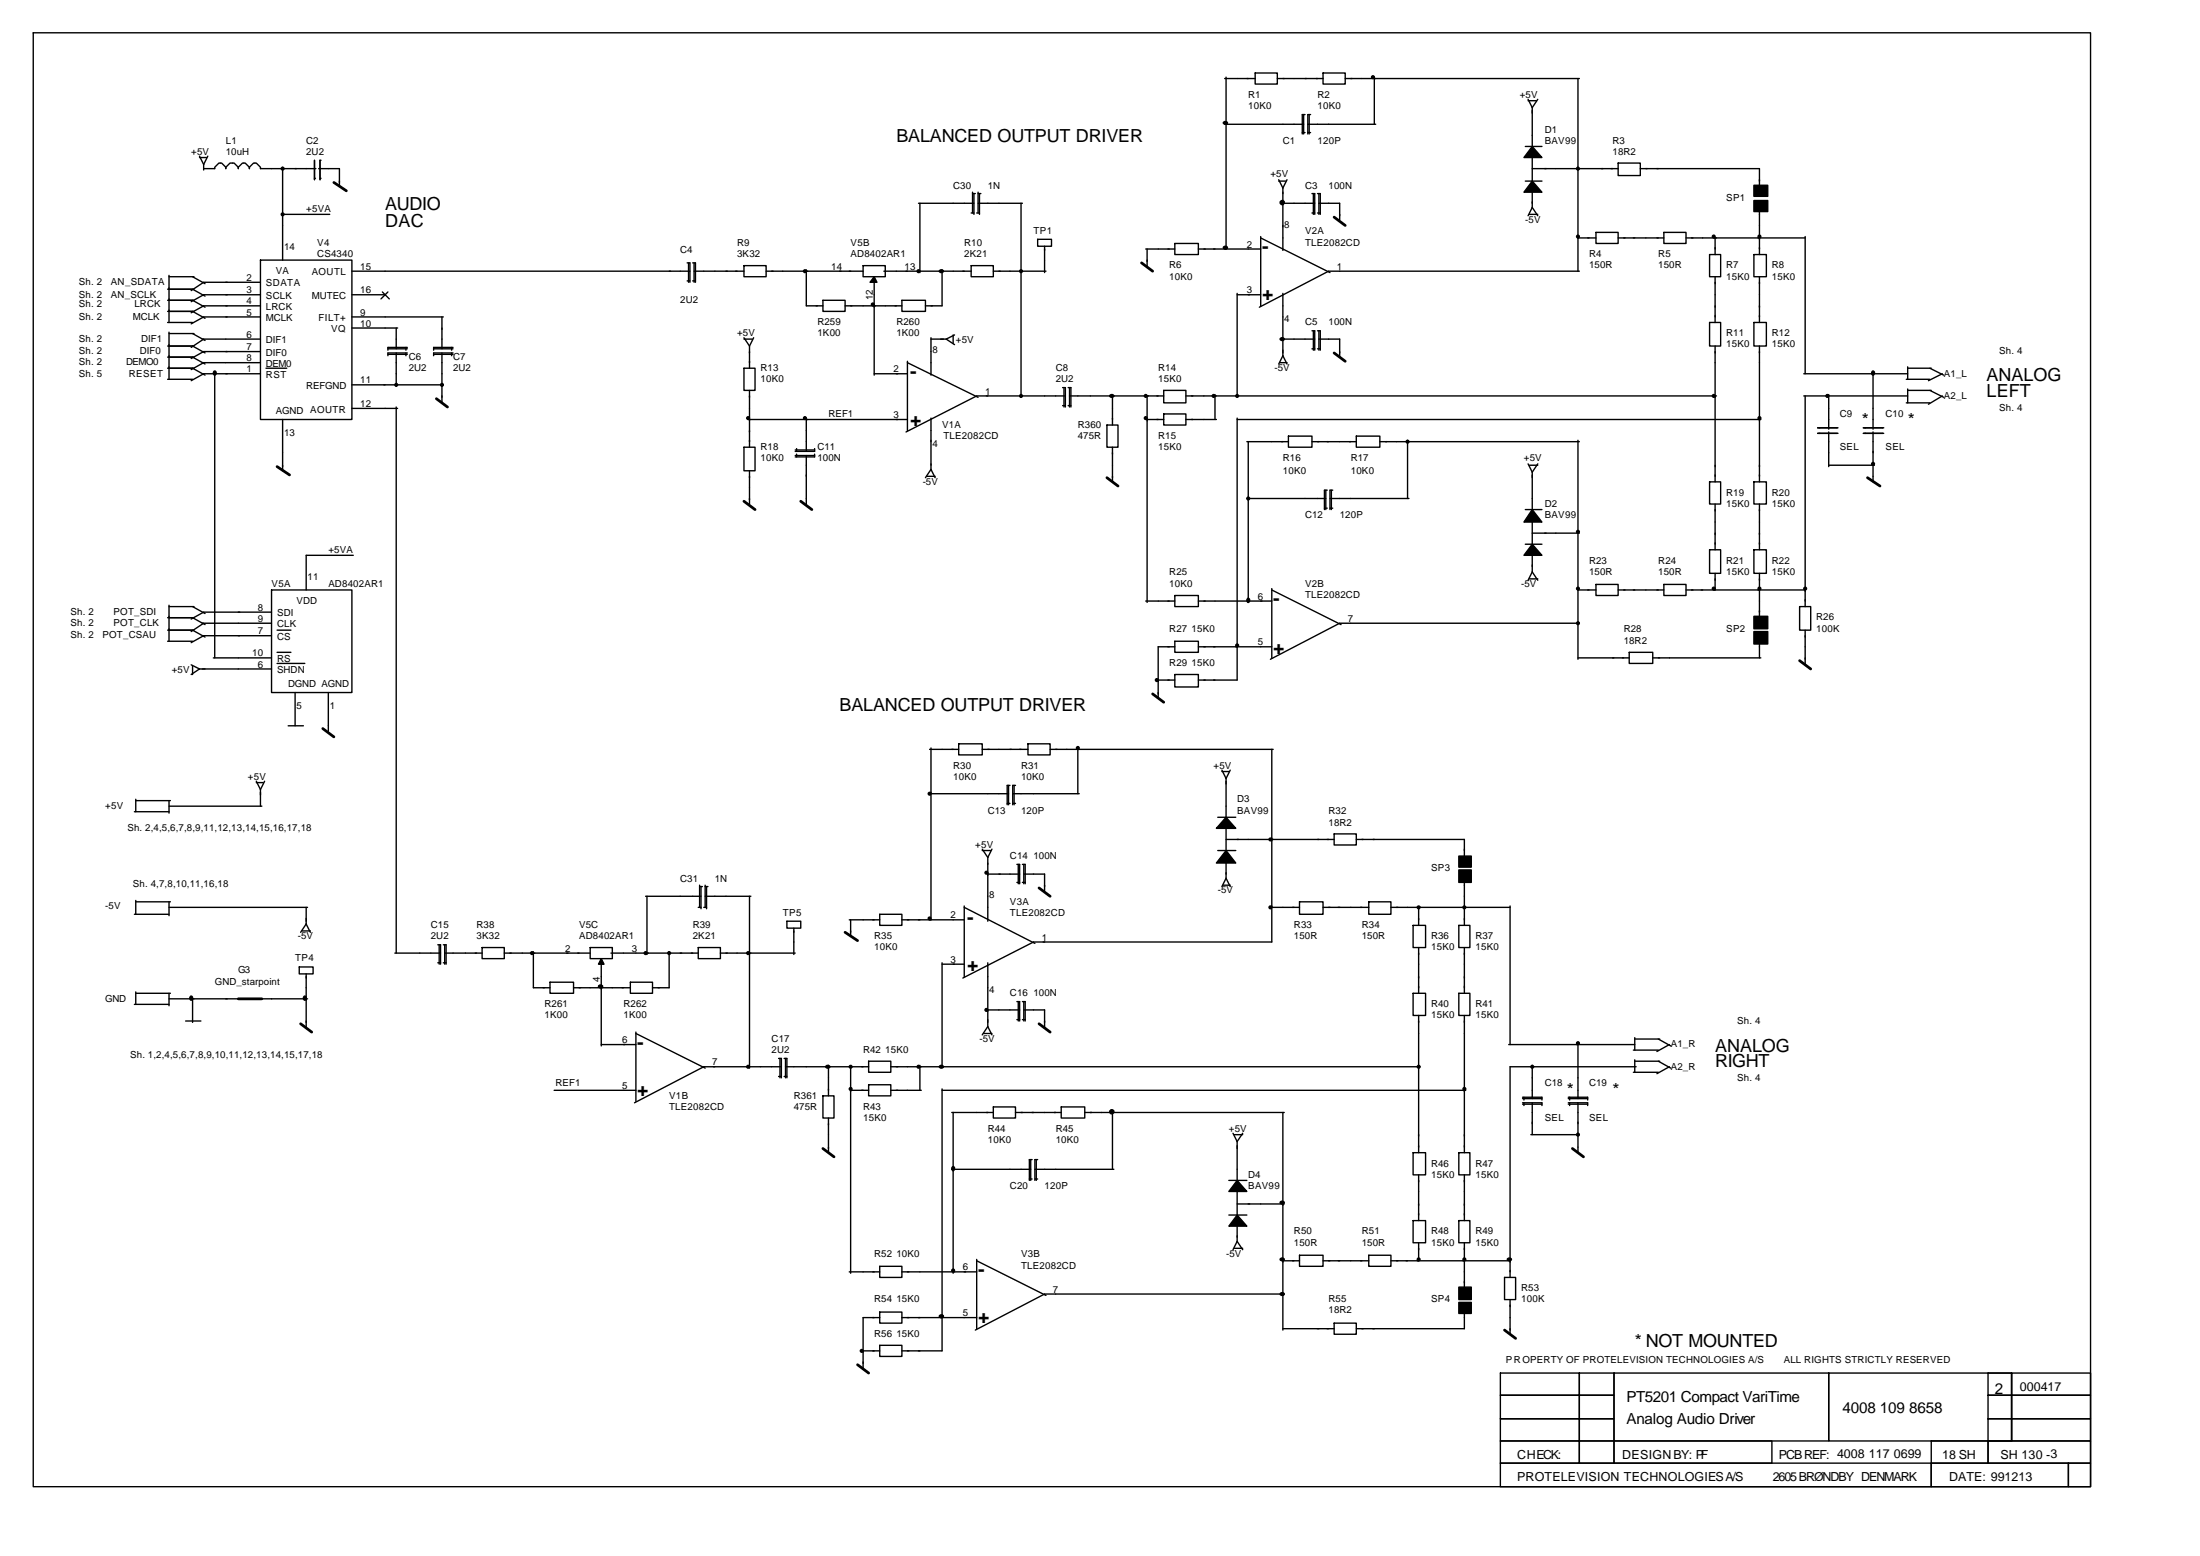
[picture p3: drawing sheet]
<svg xmlns="http://www.w3.org/2000/svg" width="420mm" height="297mm" viewBox="0 0 420 297" stroke-linecap="round" stroke-linejoin="round" font-family="sans-serif">
<g fill="none" stroke="#000" stroke-width=".26">
<path d="M6.3 6.3h393v277.5h-393zM233.9 15h5.8M234.2 14.7v32.8M239.7 13.9h4.2v2.2h-4.2zM243.9 15h8.8M252.7 13.9h4.2v2.2h-4.2zM256.9 15h44.7M262.5 14.7v9M291.8 19.2h1.6M291.8 19l.8 1.5M293.7 19l-1.1 1.5M301.4 15v36.8"/>
<path d="M38.1 30.1h1.3M38.1 29.8l.8 1.6M38.9 32.2h2.1v-.3l.8-.8h.5l.8 .8v.3v-.3l.8-.8h.8l.8 .8v.3v-.3l.8-.8h.5l.8 .8v.3v-.3l.8-.8h.5l.8 .8v.3h10.6M38.9 31.4v1.1M39.7 29.8l-.8 1.6M54 31.9v17.8M60.1 30.6v3.7zM60.1 34h.1M60.9 32.2h3.9v3.4M61.1 30.6h.1M61.1 34h.1M61.1 30.6v3.7"/>
<path d="M175.4 38.8h10.6M175.7 38.8v13.2M185.7 36.7v4M185.7 37h.6M186 37v3.9M186.8 38.8h8.5M186.8 37h.5M186.8 36.7v4M187.1 37v3.9M195 38.8v37M233.9 23.7h15.1M244.2 34.6h1.3"/>
<path d="M244.2 34.3l.8 1.6M244.7 38.8h6.4M245 35.9v11.9M245.8 34.3l-.8 1.6M248.7 25.3h.5M249 21.9v3.7M249.2 21.9h-.5v3.7M249.8 23.7h12.9M249.8 25.3h.5M250 21.9v3.7M250.3 21.9h-.5v3.7M250.6 37h.5v3.9"/>
<path d="M250.8 37v3.9M251.6 37h.5v3.9M251.9 38.8h4v3.2M251.9 37v3.9M291.3 34.6h3.2M291.3 28h3.2M292.6 20.5v7.5M292.6 29.8v4.8M292.6 36.7v2.9M292.6 39.6l-.8 1.6M292.6 39.6l1.1 1.6M292.6 32.2h16.4"/>
<path d="M309 31.1h4.3v2.4h-4.3zM313.3 32.2h22.7v3.2M336 39.9v8.7M32 55.2h5M32 57.3h5M32 59.4h5M32.3 52.8h4.7M32.3 52.6v9M36.8 52.8l2.4 1.4M36.8 57.3l2.4 1.3M36.8 59.4l2.4 1.4M36.8 55.2l2.4 1.3"/>
<path d="M49.7 49.7h17.5v30.4h-17.5zM49.7 58.4h-10.8l-2.4 1.3M49.7 53.9h-10.8l-2.4 1.6M49.7 56.3h-10.8l-2.4 1.3M54 40.9h9M67.2 51.8h64.6M67.2 56.3h6.4M73 55.7l1.3 1.4M74.1 55.7l-1.3 1.4M131.2 50.2h.6v3.7M131.2 53.6h.6M131.5 50.2v3.7"/>
<path d="M132.3 50.2h.5v3.7M132.3 53.6h.5M132.6 51.8h9.5M132.6 50.2v3.7M142.1 50.7h4.2v2.1h-4.2zM146.3 51.8h18.5M154 51.5v6.9h3.2M157.2 57.3h4.2v2.1h-4.2zM161.4 58.4h10.8M164.8 50.7h4.3v2.1h-4.3zM167 53.9h.1M167 53.9v17.7"/>
<path d="M168.8 51.8h16.7M172.2 57.3h4.5v2.1h-4.5zM179.9 51.5v6.9h-3.2M185.5 50.7h4.2v2.1h-4.2zM185.5 40.7h.5M186.5 40.7h.6M189.7 51.8h10.1M198.2 45.7h2.6v1.3h-2.6zM199.5 47v5M218.8 47.5h5.6M219.1 47.5v3.2M224.4 46.5h4.5v2.1h-4.5z"/>
<path d="M228.9 47.5h11.9M236.3 56v19.6M236.3 56.3h4.5M240.8 45.4l13.2 6.6M240.8 45.2v13.2M245 56v11.9M250.6 40.7h.5M251.6 40.7h.5M292.1 40.9h1.6M301.4 45.4h3.4M301.6 51.8h-47.9l-13.2 6.8M304.8 44.4h4.2v2.1h-4.2z"/>
<path d="M309 45.4h8.8M317.8 44.4h4.2v2.1h-4.2zM322 45.4h22.8M326.5 48.6h2.1v4.2h-2.1zM327.6 45.4v3.2M327.6 52.8v8.8M335 48.6h2.3v4.2h-2.3zM336 52.8v8.8M344.8 45.2v26.1M32 70.3h5M32 61.6h4.8M32 66.1h5"/>
<path d="M32 68.2h5M32 72.4h4.8M32.3 63.4v9M32.3 63.7h4.7M36.8 63.7l2.4 1.3M36.8 66.1l2.4 1.3M36.8 68.2l2.4 1.3M36.8 70.3l2.4 1.3M38.6 64.7h11.1M38.6 69.2h11.1M38.9 64.7l-2.4 1.6M38.9 69.2l-2.4 1.4"/>
<path d="M41 71.1v54.5M49.7 60.5h-10.8l-2.4 1.3M49.7 67.1h-10.8l-2.4 1.3M49.7 71.3h-10.8l-2.4 1.4M50.8 70.3h4M67.2 60.5h17.5M67.2 78h8.7M67.2 62.6h8.7M67.2 73.5h17.5M74.1 66.6h3.7M74.1 67.6h3.7M75.7 62.6v4"/>
<path d="M75.7 67.4v6.3M75.7 77.7v104.2M77.5 66.3v.6M77.5 67.4v.5M77.8 66.3h-3.7v.6M77.8 67.4h-3.7v.5M82.8 66.6h3.7M82.8 67.6h3.7M84.4 60.5v6.1M84.4 67.4v9.5M86.3 66.3v.6M86.3 67.4v.5"/>
<path d="M86.5 67.4h-3.7v.5M86.5 66.3h-3.7v.6M142.1 70.3h2.1v4.2h-2.1zM142.1 64.7h1.6M142.1 64.5l1 1.6M143.1 66.1v4.2M143.1 74.5v10.9M143.9 64.5l-.8 1.6M154 79.8v6.4M167 71.3h6.3M173.3 69.2l13.5 6.6M173.3 69v13.2"/>
<path d="M177.8 64.7h2.9M177.8 64.5v7.1M177.8 79.8v9.8M180.7 64.7l1.6 1.1M182 63.9v1.6M182.3 63.9l-1.6 .8M202.9 74h.6v3.7M202.9 77.4h.6M203.2 74v3.7M203.5 75.6h-17l-13.5 6.9M204 74h.5v3.7M204 77.4h.5"/>
<path d="M204.3 75.6h17.9M204.3 74v3.7M212.5 75.3v5.8M219.1 75.6v39.4M222.2 79h4.3v2.1h-4.3zM222.2 74.5h4.3v2.4h-4.3zM226.5 75.6h101.3M232 75.3v4.8M236.3 79.8v50h-7.4M244.5 69.2h1.3M244.7 64.7h6.4M245 67.9l-.8 1.6"/>
<path d="M245 67.9l.8 1.6M250.6 63.1h.5v3.8M250.6 66.6h.5M250.8 63.1v3.8M251.6 63.1h.5v3.8M251.6 66.6h.5M251.9 64.7h4v3.5M251.9 63.1v3.8M326.5 61.6h2.1v4.5h-2.1zM327.6 66.1v25.9M335 61.6h2.3v4.5h-2.3zM336 66.1v25.9"/>
<path d="M344.5 75.6h19.8M344.5 71.3h19.8M344.8 75.6v40.2M349.2 75.3v6.6M357.7 71.1v10.8M364.1 72.4h4.5M364.1 76.9h4.5M364.3 70.3h4.5M364.3 74.5h4.5M364.3 70v2.4M364.3 74.3v2.6M368.6 74.5l2.6 1.3"/>
<path d="M368.6 70.3l2.6 1.3M370.9 75.6l-2.6 1.6M370.9 71.3l-2.6 1.4M54 80.1v9.8M142.1 85.4h2.1v4.5h-2.1zM143.1 89.9v6.3M143.1 80.1h30.2M151.9 85.9h3.7M151.9 87h3.7M152.1 85.6v.6M152.1 86.7v.5M154 87v9.2"/>
<path d="M155.6 85.6v.6h-3.7M155.6 86.7v.5h-3.7M177 90.9h1.6M177.8 89.6l-1.1 1.6M177.8 89.6l.8 1.6M211.4 81.1h2.1v4.3h-2.1zM212.5 85.4v6.6M219.1 80.1h3.1M226.5 80.1h5.8M236.3 80.1h100M238.1 95.2h15.1M238.1 84.3h8"/>
<path d="M238.4 84.3v30.7M246.1 83.3h4.5v2.1h-4.5zM250.6 84.3h8.4M252.9 97h.6M253.2 93.6v3.7M253.5 93.6h-.6v3.7M254 95.2h15.1M254 97h.5M254.3 93.6v3.7M254.5 93.6h-.5v3.7M259 83.3h4.5v2.1h-4.5zM263.5 84.3h38.1"/>
<path d="M268.8 84v11.2M291.3 97.3h3.2M291.8 88.5l.8 1.6M292.1 88.8h1.6M292.6 90.1v7.2M292.6 99.4v4.5M293.7 88.5l-1.1 1.6M301.4 84v41.9M326.5 92h2.1v4.2h-2.1zM327.6 96.2v8.8M335 92h2.3v4.2h-2.3zM336 96.2v8.8"/>
<path d="M347.1 81.7h3.7M347.1 82.7h3.7M347.4 81.7h.1M347.4 82.7h.1M349.2 88.8h8.8M349.2 82.5v6.6M350.8 81.7h.1M350.8 82.7h.1M355.9 81.7h3.7M355.9 82.7h3.7M356.1 81.7h.1M356.1 82.7h.1"/>
<path d="M357.7 82.5v9.5M359.6 81.7h.1M359.6 82.7h.1M32 117.9h5M32.3 115.5v6.9M32.3 115.8h4.7M36.8 117.9l2.4 1.3M36.8 115.8l2.4 1.3M38.6 119h13.3M38.9 119l-2.4 1.6M51.9 112.6h15.3v19.6h-15.3zM51.9 116.9h-13l-2.4 1.3"/>
<path d="M67.5 106h-9v6.6M218.8 114.7h5.6M224.4 113.7h4.5v2.1h-4.5zM228.9 114.7h14M242.9 112.6l13.2 6.6M242.9 112.4v13.2M291.3 103.9h3.2M292.1 110.5h1.6M292.6 106v3.2M292.6 109.2l-.8 1.6M292.6 109.2l1.1 1.6M292.6 101.8h9"/>
<path d="M301.4 112.6h3.4M301.6 119h-45.7l-13.3 6.9M304.8 111.6h4.2v2.1h-4.2zM309 112.6h8.8M317.8 111.6h4.2v2.1h-4.2zM322 112.6h22.8M326.5 105h2.1v4.4h-2.1zM327.6 109.4v3.2M335 105h2.3v4.4h-2.3zM336 109.4v8.3M343.7 115.8h2.1v4.5h-2.1zM32 120.3h5"/>
<path d="M32 122.4h4.8M36.5 126.9l1.6 .8M36.8 127.2v1.6M36.8 120.3l2.4 1.3M38.1 127.7h13.8M38.1 127.7l-1.6 1.1M40.7 125.6h11.2M51.9 121.4h-13l-2.4 1.3M52.9 126.6h5.3M52.9 124.5h2.7M52.9 120.3h2.7M55 138.6h2.9"/>
<path d="M56.4 132.2v6.4M62.7 132.2v7.4M221.2 129.8h3.2M224.4 128.8h4.5v2.3h-4.5zM224.4 122.4h4.5v2.1h-4.5zM224.4 123.5h-3.2v9.8M228.9 123.5h14M301.4 125.6h9.7M311.1 124.5h4.5v2.1h-4.5zM315.6 125.6h20.7M336 122.4v3.2M344.8 120.3v6.3"/>
<path d="M25.7 155h6.6M25.9 152.8h6.6M25.9 152.6v2.4M32.3 152.8v2.4M32.3 153.9h17.7M48.9 149.4h1.4M48.9 149.1l.8 1.6M49.7 150.7v3.2M50.5 149.1l-.8 1.6M177.5 143.1h5.6M177.5 151.5h15.1M177.8 142.8v32.8"/>
<path d="M183.1 142h4.5v2.1h-4.5zM187.6 143.1h8.7M192.4 153.4h.5M192.6 149.9v3.7M192.9 149.9h-.5v3.7M193.4 151.5h12.7M193.4 153.4h.5M193.7 149.9v3.7M193.9 149.9h-.5v3.7M196.3 142h4.3v2.1h-4.3zM200.6 143.1h42.6M205.8 142.8v8.7"/>
<path d="M232.6 156h3.4M233.4 147.3h1.3M233.4 147l.8 1.6M234.2 148.6v7.4M234.2 157.9v4.5M234.9 147l-.7 1.6M242.9 143.1v36.7h-45.5l-13.5 6.9M254.8 159.2h4.2v2.1h-4.2zM25.7 174.5h6.6M25.9 171.9v2.6M25.9 172.2h6.6M32.3 173.2h26.4"/>
<path d="M32.3 172.2v2.6M57.7 177.7h1.6M58.5 173.2v3.2M58.5 176.4l-1.1 1.6M58.5 176.4l.8 1.6M123.3 171.1h10.6M123.6 171.1v11.1M133.3 173.2h.6M133.6 169v4.2M133.6 169.2h.5M133.9 169.2v4.3M134.4 173.2h.5"/>
<path d="M134.7 171.1h8.7M134.7 169.2h.5M134.7 169v4.2M134.9 169.2v4.3M143.1 171.1v32.8M150.3 175.9h2.6v1.3h-2.6zM151.6 177.2v5M162.2 175.6h5.8M162.5 175.6v3.2M168 174.5h4.2v2.2h-4.2zM172.2 175.6h11.9M184.1 173.2l13.5 6.9"/>
<path d="M184.1 172.9v13.5M187.6 162.4h1.6M187.6 162.1l1 1.6M188.6 163.7v12.2M188.6 166.9h6.1M189.4 162.1l-.8 1.6M194.2 165h.5v3.7M194.2 168.5h.5M194.5 165v3.7M195.3 165h.5v3.7M195.3 168.5h.5M195.5 166.9h4v3.1"/>
<path d="M195.5 165v3.7M232.6 162.4h3.4M233.6 169h1.3M234.2 164.7v3M234.2 167.7l-.8 1.5M234.2 167.7l.7 1.5M234.2 160.2h20.6M242.6 173.2h5.6M248.2 172.2h4.5v2.3h-4.5zM252.7 173.2h8.7M259 160.2h20.7v3.2M261.4 172.2h4.2v2.3h-4.2z"/>
<path d="M265.6 173.2h22.8M269.9 176.7h2.4v4.2h-2.4zM270.9 173.2v3.5M278.6 176.7h2.1v4.2h-2.1zM279.7 167.9v8.8M288.4 172.9v26.5M25.7 191.7h6.6M25.9 189.4v2.3M25.9 189.6h6.6M32.3 190.7h13.2M32.3 189.6v2.4M35.5 194.9h2.9"/>
<path d="M36.8 190.7v4.5M49.7 190.7h9M57.1 184.6h2.7v1.3h-2.7zM58.5 185.9v10.3M75.4 181.9h8.7M83.6 180.4h.5v3.7M83.6 183.8h.5M83.9 180.4v3.7M84.7 180.4h.5v3.7M84.7 183.8h.5M84.9 181.9h7.2M84.9 180.4v3.7"/>
<path d="M92.1 180.9h4.2v2.1h-4.2zM96.3 181.9h16.4M101.9 181.7v6.9h3.1M105 187.5h4.5v2.1h-4.5zM109.5 188.6h10.9M112.7 180.9h4.2v2.1h-4.2zM114.8 184.1h.1M114.8 199.4h6.6M114.8 184.1v15.6M116.7 181.9h16.6M120.4 187.5h4.2v2.1h-4.2zM121.4 197.3l13.3 6.6"/>
<path d="M121.4 197v13.3M127.8 181.7v6.9h-3.2M133.3 180.9h4.3v2.1h-4.3zM137.6 181.9h14.3M179.9 184.1h4.2M179.9 183.8v19.8M187.9 197.3h1.5M188.4 192.8h6.3M188.6 183.8v12.2M188.6 196l-1 1.6M188.6 196l.8 1.6M194.2 191.2h.5v3.7"/>
<path d="M194.2 194.6h.5M194.5 191.2v3.7M195.3 191.2h.5v3.7M195.3 194.6h.5M195.5 192.8h4v3.4M195.5 191.2v3.7M269.9 189.6h2.4v4.3h-2.4zM270.9 180.9v8.7M270.9 193.9v26.1M278.6 189.6h2.1v4.3h-2.1zM279.7 180.9v8.7M279.7 193.9v26.1"/>
<path d="M288.1 199.4h24.1M301.4 199.1v10.6M312.2 198.3h4.8M312.2 198.1v2.4M316.7 198.3l2.4 1.4M318.8 199.4l-2.4 1.3M105.8 208.1h15.6M148.7 202.1h.5v3.7M148.7 205.5h.5M149 202.1v3.7M149.2 203.6h-14.8l-13.2 6.9M149.8 202.1h.5v3.7"/>
<path d="M149.8 205.5h.5M150 203.6h15.9M150 202.1v3.7M157.2 209.2h2.1v4.2h-2.1zM158.2 203.4v5.8M158.2 213.4v6.6M162.5 203.6v39.5M162.5 208.1h3.4M165.9 207.1h4.2v2.1h-4.2zM165.9 202.6h4.2v2.1h-4.2zM170.1 208.1h5.8M170.1 203.6h101.1"/>
<path d="M175.7 203.4v4.7M179.9 207.9v50h-7.7M179.9 208.1h100M181.8 212.4h7.9M182 212.4v30.7M189.7 211.3h4.2v2.1h-4.2zM193.9 212.4h8.8M202.7 211.3h4.5v2.1h-4.5zM207.2 212.4h38.1M212.5 212.1v11.1M235.5 216.3l.8 1.6M235.7 216.6h1.6"/>
<path d="M236.3 217.9v7.4M237.3 216.3l-1 1.6M245 212.4v41.5M290.8 209.5h3.7v.5M290.8 209.7h3.7M290.8 210.8h3.7M290.8 210.5h3.7v.5M291 209.5v.5M291 210.5v.5M292.4 216.6h9M292.6 203.4v6.3M292.6 210.5v6.1"/>
<path d="M299.5 209.5h3.7v.5M299.5 209.7h3.7M299.5 210.8h3.7M299.5 210.5h3.7v.5M299.8 209.5v.5M299.8 210.5v.5M301.4 210.5v9.5M311.9 200.5h4.8M311.9 204.7h4.8M312.2 202.3v2.4M312.2 202.6h4.8M312.5 203.6h-24.1v40.3"/>
<path d="M316.7 202.6l2.4 1.3M318.8 203.6l-2.4 1.4M181.8 223.2h15M196.6 225.1h.5M196.8 221.4v3.9M197.1 221.4h-.5v3.9M197.6 223.2h15.1M197.6 225.1h.6M197.9 221.4v3.9M198.2 221.4h-.6v3.9M234.7 232h3.4M234.7 225.3h3.4"/>
<path d="M235.7 238.3h1.6M236.3 227.2v4.8M236.3 234.1v2.9M236.3 237l-.8 1.6M236.3 237l1 1.6M236.3 229.8h9M248.2 239.6h4.5v2.1h-4.5zM261.4 239.6h4.2v2.1h-4.2zM269.9 220h2.4v4.3h-2.4zM269.9 233h2.4v4.2h-2.4zM270.9 224.3v8.7M270.9 237.2v3.5"/>
<path d="M278.6 220h2.1v4.3h-2.1zM278.6 233h2.1v4.2h-2.1zM279.7 224.3v8.7M279.7 237.2v8.5M162.2 242.8h5.8M164.8 257.9h3.2M168 241.7h4.2v2.2h-4.2zM168 256.8h4.2v2.1h-4.2zM168 250.5h4.2v2.1h-4.2zM168 251.5h-3.2v9.8M172.2 242.8h14.3M172.2 251.5h14.3"/>
<path d="M186.5 240.7l13.3 6.6M186.5 240.4v13.2M245 240.7h3.2M245 253.6h9.8M245.3 247h-45.8l-13.2 6.9M252.7 240.7h8.7M254.8 252.6h4.2v2.1h-4.2zM265.6 240.7h22.8M279.7 250.2v3.4h-20.7M287.3 243.9h2.2v4.2h-2.2zM288.4 248.1v6.6M286.5 279.3h82.3v4.5h-82.3z"/>
<path d="M286.5 262.1h15.1v4.2h-15.1zM286.5 266.3h15.1v4.5h-15.1zM286.5 270.8h15.1v4.3h-15.1zM286.5 275.1h15.1v4.2h-15.1zM301.6 262.1h6.6v4.2h-6.6zM301.6 266.3h6.6v4.5h-6.6zM301.6 270.8h6.6v4.3h-6.6zM301.6 275.1h6.6v4.2h-6.6zM308.2 262.1h41v13h-41zM308.2 275.1h30.2v4.2h-30.2zM349.2 262.1h35v13h-35zM368.8 279.3h26.2v4.5h-26.2z"/>
<path d="M368.8 275.1h10.9v4.2h-10.9zM379.7 262.1h4.5v4.2h-4.5zM379.7 266.3h4.5v4.5h-4.5zM379.7 270.8h4.5v4.3h-4.5zM379.7 275.1h19.6v4.2h-19.6zM384.2 262.1h15.1v4.2h-15.1zM384.2 266.3h15.1v4.5h-15.1zM384.2 270.8h15.1v4.3h-15.1zM395 279.3h4.3v4.5h-4.3z"/>
</g>
<g fill="none" stroke="#000" stroke-width=".53">
<path d="M63.8 34.8l2.3 1.6M218 50.2l2.1 1.6M254.8 41.5l2.1 1.5M83.3 76.1l2.2 1.6M254.8 67.4l2.1 1.6M52.9 89.1l2.4 1.6M142.1 95.7l2.1 1.6M152.9 95.7l2.1 1.6M211.4 91.2l2.1 1.6M356.7 91.2l2.3 1.6M61.6 139.1l2.2 1.6M220.1 132.5l2.1 1.6"/>
<path d="M343.7 126.1l2.1 1.6M161.4 178l2.4 1.6M198.4 169.5l2.2 1.6M45.5 190.7h4.5M57.4 195.4l2.1 1.6M198.4 195.4l2.2 1.6M157.2 219.3l2.1 1.5M300.3 219.3l2.1 1.5M287.3 253.9l2.2 1.6M163.8 260.5l2.1 1.6"/>
</g>
<g fill="#000" stroke="#000" stroke-width=".26">
<path d="M292.6 28l1.9 2.1h-3.5z" fill-rule="evenodd"/>
<path d="M292.6 34.6l1.9 2.1h-3.5z" fill-rule="evenodd"/>
<path d="M167 52.8l.5 1.1h-1.3z" fill-rule="evenodd"/>
<path d="M292.6 97.3l1.9 2.4h-3.5z" fill-rule="evenodd"/>
<path d="M292.6 103.9l1.9 2.1h-3.5z" fill-rule="evenodd"/>
<path d="M234.2 156l1.8 2.1h-3.7z" fill-rule="evenodd"/>
<path d="M234.2 162.4l1.8 2.3h-3.7z" fill-rule="evenodd"/>
<path d="M114.8 183l.6 1.1h-1.1z" fill-rule="evenodd"/>
<path d="M236.3 232l1.8 2.1h-3.4z" fill-rule="evenodd"/>
<path d="M236.3 225.3l1.8 2.2h-3.4z" fill-rule="evenodd"/>
</g>
<g fill="#000" stroke="#000" stroke-width=".26">
<path d="M233.7 23.3l.1-.1a.42 .42 0 0 1 .6 .3 .38 .38 0 0 1-.4 .2 .38 .38 0 0 1-.3-.4zM335 35.4h2.6v2.1h-2.6zM179.4 51.6l.2-.1a.42 .42 0 0 1 .6 .3 .38 .38 0 0 1-.4 .2 .38 .38 0 0 1-.4-.4zM233.7 47.1l.1-.1a.42 .42 0 0 1 .6 .3 .38 .38 0 0 1-.4 .2 .38 .38 0 0 1-.3-.4zM335 38.3h2.6v2.1h-2.6zM40.9 70.9a.38 .38 0 0 1 .4 .3 .38 .38 0 0 1-.3 .4 .44 .44 0 0 1-.1-.7zM212 75.4h.1a.42 .42 0 0 1 .6 .2 .38 .38 0 0 1-.4 .2 .38 .38 0 0 1-.3-.4zM244.5 64.6l.2-.1a.42 .42 0 0 1 .6 .2 .38 .38 0 0 1-.5 .3 .38 .38 0 0 1-.3-.4zM357.6 70.9a.38 .38 0 0 1 .4 .3 .38 .38 0 0 1-.3 .4 .44 .44 0 0 1-.1-.7zM238.3 114.3a.38 .38 0 0 1 .4 .3 .38 .38 0 0 1-.3 .4 .44 .44 0 0 1-.1-.7zM335 120.6h2.6v2.3h-2.6zM335 117.7h2.6v2.3h-2.6z"/>
<path d="M278.6 166.1h2.4v2.4h-2.4zM278.6 163.4h2.4v2.1h-2.4zM36.4 190.2a.38 .38 0 0 1 .4 .3 .38 .38 0 0 1-.3 .4 .44 .44 0 0 1-.1-.7zM58.1 190.2a.38 .38 0 0 1 .4 .3 .38 .38 0 0 1-.3 .4 .44 .44 0 0 1-.1-.7zM114.4 188.2l.1-.1a.42 .42 0 0 1 .6 .2 .38 .38 0 0 1-.4 .3 .38 .38 0 0 1-.3-.4zM157.7 203.5l.2-.1a.42 .42 0 0 1 .6 .2 .38 .38 0 0 1-.4 .3 .38 .38 0 0 1-.4-.4zM179.4 203.5l.2-.1a.42 .42 0 0 1 .6 .2 .38 .38 0 0 1-.4 .3 .38 .38 0 0 1-.4-.4zM181.9 222.7a.38 .38 0 0 1 .4 .3 .38 .38 0 0 1-.3 .5 .44 .44 0 0 1-.1-.8zM244.5 229.4l.2-.1a.42 .42 0 0 1 .6 .3 .38 .38 0 0 1-.5 .2 .38 .38 0 0 1-.3-.4zM179.4 251.1l.2-.1a.42 .42 0 0 1 .6 .3 .38 .38 0 0 1-.4 .2 .38 .38 0 0 1-.4-.4zM244.5 246.9l.2-.1a.42 .42 0 0 1 .6 .2 .38 .38 0 0 1-.5 .3 .38 .38 0 0 1-.3-.4zM244.5 240.3l.2-.1a.42 .42 0 0 1 .6 .2 .38 .38 0 0 1-.5 .3 .38 .38 0 0 1-.3-.4z"/>
<path d="M278.6 248.6h2.4v2.1h-2.4zM278.6 245.7h2.4v2.4h-2.4zM287.9 240.3l.2-.1a.42 .42 0 0 1 .6 .2 .38 .38 0 0 1-.5 .3 .38 .38 0 0 1-.3-.4z"/>
<circle cx="262.2" cy="14.7" r=".26"/>
<circle cx="54" cy="32.2" r=".26"/>
<circle cx="244.9" cy="38.7" r=".4"/>
<circle cx="301.4" cy="32.2" r=".26"/>
<circle cx="54" cy="40.9" r=".26"/>
<circle cx="153.7" cy="51.8" r=".26"/>
<circle cx="166.7" cy="58.1" r=".26"/>
<circle cx="175.4" cy="51.8" r=".26"/>
<circle cx="195" cy="51.8" r=".26"/>
<circle cx="301.4" cy="45.2" r=".26"/>
<circle cx="327.3" cy="45.2" r=".26"/>
<circle cx="336" cy="45.2" r=".26"/>
<circle cx="75.7" cy="73.5" r=".26"/>
<circle cx="84.4" cy="73.5" r=".26"/>
<circle cx="142.9" cy="79.8" r=".26"/>
<circle cx="153.7" cy="79.8" r=".26"/>
<circle cx="195" cy="75.6" r=".26"/>
<circle cx="218.8" cy="75.6" r=".26"/>
<circle cx="218.8" cy="79.8" r=".26"/>
<circle cx="231.8" cy="75.6" r=".26"/>
<circle cx="236.3" cy="75.6" r=".26"/>
<circle cx="327.3" cy="75.6" r=".26"/>
<circle cx="336" cy="79.8" r=".26"/>
<circle cx="349" cy="75.6" r=".26"/>
<circle cx="238.4" cy="95.2" r=".26"/>
<circle cx="268.8" cy="84.3" r=".26"/>
<circle cx="357.7" cy="88.5" r=".26"/>
<circle cx="301.4" cy="112.4" r=".26"/>
<circle cx="301.4" cy="101.5" r=".26"/>
<circle cx="301.4" cy="119" r=".26"/>
<circle cx="327.3" cy="112.4" r=".26"/>
<circle cx="336" cy="112.4" r=".26"/>
<circle cx="344.8" cy="112.4" r=".26"/>
<circle cx="220.9" cy="129.8" r=".26"/>
<circle cx="236.3" cy="123.2" r=".26"/>
<circle cx="177.5" cy="151.5" r=".26"/>
<circle cx="205.8" cy="142.8" r=".26"/>
<circle cx="177.5" cy="175.3" r=".26"/>
<circle cx="188.4" cy="166.6" r=".26"/>
<circle cx="242.6" cy="173.2" r=".26"/>
<circle cx="242.6" cy="160.2" r=".26"/>
<circle cx="270.9" cy="173.2" r=".26"/>
<circle cx="279.7" cy="173.2" r=".26"/>
<circle cx="101.6" cy="181.9" r=".26"/>
<circle cx="123.3" cy="181.9" r=".26"/>
<circle cx="127.8" cy="181.9" r=".26"/>
<circle cx="142.9" cy="181.9" r=".26"/>
<circle cx="188.4" cy="192.8" r=".26"/>
<circle cx="301.4" cy="199.1" r=".26"/>
<circle cx="142.9" cy="203.6" r=".26"/>
<circle cx="162.5" cy="203.6" r=".26"/>
<circle cx="162.5" cy="207.9" r=".26"/>
<circle cx="175.4" cy="203.6" r=".26"/>
<circle cx="212.3" cy="212.2" r=".4"/>
<circle cx="270.9" cy="203.6" r=".26"/>
<circle cx="279.7" cy="207.9" r=".26"/>
<circle cx="292.6" cy="203.6" r=".26"/>
<circle cx="301.4" cy="216.6" r=".26"/>
<circle cx="164.6" cy="257.9" r=".26"/>
<circle cx="182" cy="242.5" r=".26"/>
<circle cx="270.9" cy="240.4" r=".26"/>
<circle cx="279.7" cy="240.4" r=".26"/>
</g>
<g font-size="3.7">
<text x="241" y="48.3">-</text>
<text x="241" y="57.3">+</text>
<text x="173.8" y="72.1">-</text>
<text x="173.8" y="81.4">+</text>
<text x="243.2" y="115.5">-</text>
<text x="243.2" y="124.8">+</text>
<text x="184.7" y="176.4">-</text>
<text x="184.7" y="185.4">+</text>
<text x="121.7" y="200.2">-</text>
<text x="121.7" y="209.2">+</text>
<text x="186.8" y="243.6">-</text>
<text x="186.8" y="252.6">+</text>
</g>
<g font-size="3.4">
<text x="171.2" y="27.2">BALANCED OUTPUT DRIVER</text>
<text x="73.6" y="40.1">AUDIO</text>
<text x="73.6" y="43.3">DAC</text>
<text x="379.4" y="72.7">ANALOG</text>
<text x="379.4" y="75.8">LEFT</text>
<text x="355.6" y="81.4">*</text>
<text x="364.3" y="81.4">*</text>
<text x="160.3" y="135.6">BALANCED OUTPUT DRIVER</text>
<text x="327.6" y="200.7">ANALOG</text>
<text x="327.6" y="203.6">RIGHT</text>
<text x="299.2" y="209.2">*</text>
<text x="308" y="209.2">*</text>
<text x="312.2" y="257.1">* NOT MOUNTED</text>
</g>
<g font-size="2.9">
<text x="310.6" y="267.7">PT5201 Compact VariTime</text>
<text x="351.9" y="269.8">4008 109 8658</text>
<text x="381" y="266.1">2</text>
<text x="310.6" y="271.9">Analog Audio Driver</text>
</g>
<g font-size="2.4">
<text x="385.8" y="265.6">000417</text>
<text x="289.7" y="278.5">CHECK:</text>
<text x="309.8" y="278.5">DESIGN BY: PF</text>
<text x="339.7" y="278.5">PCB REF: 4008 117 0699</text>
<text x="370.9" y="278.5">18 SH</text>
<text x="382.1" y="278.5">SH 130 -3</text>
<text x="289.7" y="282.8">PROTELEVISION TECHNOLOGIES A/S</text>
<text x="338.6" y="282.8">2605 BRØNDBY DENMARK</text>
<text x="372.3" y="282.8">DATE: 991213</text>
</g>
<g font-size="1.9">
<text x="238.4" y="18.7">R1</text>
<text x="238.4" y="20.8">10K0</text>
<text x="251.6" y="18.7">R2</text>
<text x="251.6" y="20.8">10K0</text>
<text x="290.2" y="18.7">+5V</text>
<text x="36.5" y="29.5">+5V</text>
<text x="43.1" y="27.4">L1</text>
<text x="43.1" y="29.5">10uH</text>
<text x="58.5" y="27.4">C2</text>
<text x="58.5" y="29.5">2U2</text>
<text x="245" y="27.4">C1</text>
<text x="251.6" y="27.4">120P</text>
<text x="295" y="25.3">D1</text>
<text x="295" y="27.4">BAV99</text>
<text x="308" y="27.4">R3</text>
<text x="308" y="29.5">18R2</text>
<text x="242.6" y="33.8">+5V</text>
<text x="58.5" y="40.4">+5VA</text>
<text x="182" y="36.2">C30</text>
<text x="188.6" y="36.2">1N</text>
<text x="249.2" y="36.2">C3</text>
<text x="253.7" y="36.2">100N</text>
<text x="329.7" y="38.3">SP1</text>
<text x="54.2" y="47.8">14</text>
<text x="60.6" y="47">V4</text>
<text x="140.8" y="47">R9</text>
<text x="162.5" y="47">V5B</text>
<text x="184.1" y="47">R10</text>
<text x="197.4" y="44.6">TP1</text>
<text x="238.1" y="47.3">2</text>
<text x="245.3" y="43.6">8</text>
<text x="249.2" y="44.6">V2A</text>
<text x="249.2" y="47">TLE2082CD</text>
<text x="291.3" y="42.5">-5V</text>
<text x="47.1" y="53.6">2</text>
<text x="52.7" y="52.3">VA</text>
<text x="59.5" y="52.6">AOUTL</text>
<text x="60.6" y="49.1">CS4340</text>
<text x="68.8" y="51.5">15</text>
<text x="129.9" y="48.3">C4</text>
<text x="140.8" y="49.1">3K32</text>
<text x="158.7" y="51.5">14</text>
<text x="162.5" y="49.1">AD8402AR1</text>
<text x="172.8" y="51.5">13</text>
<text x="184.1" y="49.1">2K21</text>
<text x="223.3" y="51.2">R6</text>
<text x="223.3" y="53.4">10K0</text>
<text x="255.3" y="51.5">1</text>
<text x="303.5" y="49.1">R4</text>
<text x="303.5" y="51.2">150R</text>
<text x="316.7" y="49.1">R5</text>
<text x="316.7" y="51.2">150R</text>
<text x="329.7" y="51.2">R7</text>
<text x="329.7" y="53.4">15K0</text>
<text x="338.4" y="51.2">R8</text>
<text x="338.4" y="53.4">15K0</text>
<text x="15.1" y="54.4">Sh. 2</text>
<text x="15.1" y="58.6">Sh. 2</text>
<text x="15.1" y="56.8">Sh. 2</text>
<text x="21.2" y="54.4">AN_SDATA</text>
<text x="21.2" y="56.8">AN_SCLK</text>
<text x="25.7" y="58.6">LRCK</text>
<text x="47.1" y="56">3</text>
<text x="47.1" y="58.1">4</text>
<text x="50.8" y="54.7">SDATA</text>
<text x="50.8" y="57.1">SCLK</text>
<text x="50.8" y="59.2">LRCK</text>
<text x="59.5" y="57.1">MUTEC</text>
<text x="68.8" y="56">16</text>
<text x="129.9" y="57.9">2U2</text>
<text x="166.7" y="57.3" transform="rotate(-90 166.7 57.3)">12</text>
<text x="238.1" y="56">3</text>
<text x="15.1" y="61">Sh. 2</text>
<text x="15.1" y="65.3">Sh. 2</text>
<text x="25.4" y="61">MCLK</text>
<text x="27" y="65.3">DIF1</text>
<text x="47.1" y="60.2">5</text>
<text x="47.1" y="64.5">6</text>
<text x="50.8" y="61.3">MCLK</text>
<text x="50.8" y="65.5">DIF1</text>
<text x="60.9" y="61.3">FILT+</text>
<text x="63.2" y="63.4">VQ</text>
<text x="68.8" y="60.2">9</text>
<text x="68.8" y="62.4">10</text>
<text x="140.8" y="64.2">+5V</text>
<text x="156.1" y="62.1">R259</text>
<text x="156.1" y="64.2">1K00</text>
<text x="171.2" y="62.1">R260</text>
<text x="171.2" y="64.2">1K00</text>
<text x="182.6" y="65.5">+5V</text>
<text x="245.3" y="61.6">4</text>
<text x="249.2" y="62.1">C5</text>
<text x="253.7" y="62.1">100N</text>
<text x="329.7" y="64.2">R11</text>
<text x="338.4" y="64.2">R12</text>
<text x="15.1" y="67.6">Sh. 2</text>
<text x="15.1" y="69.8">Sh. 2</text>
<text x="15.1" y="71.9">Sh. 5</text>
<text x="24.1" y="69.8">DEMO0</text>
<text x="24.6" y="71.9">RESET</text>
<text x="26.7" y="67.6">DIF0</text>
<text x="47.1" y="66.9">7</text>
<text x="47.1" y="69">8</text>
<text x="47.1" y="71.1">1</text>
<text x="50.8" y="67.9">DIF0</text>
<text x="50.8" y="70">DEM0</text>
<text x="78.1" y="68.7">C6</text>
<text x="78.1" y="70.8">2U2</text>
<text x="86.5" y="68.7">C7</text>
<text x="86.5" y="70.8">2U2</text>
<text x="145.3" y="70.8">R13</text>
<text x="170.7" y="71.1">2</text>
<text x="178.1" y="67.4">8</text>
<text x="201.6" y="70.8">C8</text>
<text x="221.2" y="70.8">R14</text>
<text x="243.4" y="70.8">-5V</text>
<text x="329.7" y="66.3">15K0</text>
<text x="338.4" y="66.3">15K0</text>
<text x="371.2" y="71.9">A1_L</text>
<text x="381.8" y="67.6">Sh. 4</text>
<text x="50.8" y="72.1">RST</text>
<text x="58.5" y="74.3">REFGND</text>
<text x="68.8" y="77.7">12</text>
<text x="68.8" y="73.2">11</text>
<text x="145.3" y="72.9">10K0</text>
<text x="188.1" y="75.3">1</text>
<text x="201.6" y="72.9">2U2</text>
<text x="221.2" y="72.9">15K0</text>
<text x="371.2" y="76.1">A2_L</text>
<text x="52.7" y="79">AGND</text>
<text x="54.2" y="83.3">13</text>
<text x="59.3" y="78.8">AOUTR</text>
<text x="158.2" y="79.6">REF1</text>
<text x="170.7" y="79.8">3</text>
<text x="179.9" y="81.7">V1A</text>
<text x="180.2" y="83.8">TLE2082CD</text>
<text x="205.8" y="81.7">R360</text>
<text x="205.8" y="83.8">475R</text>
<text x="221.2" y="83.8">R15</text>
<text x="351.4" y="79.6">C9</text>
<text x="360.1" y="79.6">C10</text>
<text x="381.8" y="78.5">Sh. 4</text>
<text x="145.3" y="85.9">R18</text>
<text x="145.3" y="88">10K0</text>
<text x="156.1" y="85.9">C11</text>
<text x="156.1" y="88">100N</text>
<text x="178.1" y="85.4">4</text>
<text x="221.2" y="85.9">15K0</text>
<text x="245" y="88">R16</text>
<text x="258" y="88">R17</text>
<text x="291" y="88">+5V</text>
<text x="351.4" y="85.9">SEL</text>
<text x="360.1" y="85.9">SEL</text>
<text x="176.2" y="92.5">-5V</text>
<text x="245" y="90.4">10K0</text>
<text x="258" y="90.4">10K0</text>
<text x="329.7" y="94.6">R19</text>
<text x="338.4" y="94.6">R20</text>
<text x="249.2" y="98.9">C12</text>
<text x="255.9" y="98.9">120P</text>
<text x="295" y="96.7">D2</text>
<text x="295" y="98.9">BAV99</text>
<text x="329.7" y="96.7">15K0</text>
<text x="338.4" y="96.7">15K0</text>
<text x="62.7" y="105.5">+5VA</text>
<text x="303.5" y="107.6">R23</text>
<text x="316.7" y="107.6">R24</text>
<text x="329.7" y="107.6">R21</text>
<text x="338.4" y="107.6">R22</text>
<text x="51.9" y="112.1">V5A</text>
<text x="58.7" y="110.8">11</text>
<text x="62.7" y="112.1">AD8402AR1</text>
<text x="223.3" y="109.7">R25</text>
<text x="223.3" y="112.1">10K0</text>
<text x="249.2" y="112.1">V2B</text>
<text x="290.5" y="112.1">-5V</text>
<text x="303.5" y="109.7">150R</text>
<text x="316.7" y="109.7">150R</text>
<text x="329.7" y="109.7">15K0</text>
<text x="338.4" y="109.7">15K0</text>
<text x="13.5" y="119.5">Sh. 2</text>
<text x="13.5" y="117.4">Sh. 2</text>
<text x="21.7" y="119.5">POT_CLK</text>
<text x="21.7" y="117.4">POT_SDI</text>
<text x="49.2" y="116.6">8</text>
<text x="49.2" y="118.7">9</text>
<text x="52.9" y="117.7">SDI</text>
<text x="52.9" y="119.8">CLK</text>
<text x="56.6" y="115.3">VDD</text>
<text x="240.2" y="114.5">6</text>
<text x="249.2" y="114.2">TLE2082CD</text>
<text x="257.4" y="118.7">7</text>
<text x="346.9" y="118.4">R26</text>
<text x="13.5" y="121.9">Sh. 2</text>
<text x="19.6" y="121.9">POT_CSAU</text>
<text x="48.2" y="125.3">10</text>
<text x="49.2" y="121.1">7</text>
<text x="52.9" y="122.1">CS</text>
<text x="223.3" y="120.6">R27</text>
<text x="227.5" y="120.6">15K0</text>
<text x="240.2" y="123.2">5</text>
<text x="310.1" y="120.6">R28</text>
<text x="310.1" y="122.9">18R2</text>
<text x="329.7" y="120.6">SP2</text>
<text x="346.9" y="120.6">100K</text>
<text x="32.8" y="128.5">+5V</text>
<text x="49.2" y="127.4">6</text>
<text x="52.9" y="128.5">SHDN</text>
<text x="52.9" y="126.4">RS</text>
<text x="55" y="131.1">DGND AGND</text>
<text x="223.3" y="127.2">R29</text>
<text x="227.5" y="127.2">15K0</text>
<text x="56.6" y="135.4">5</text>
<text x="63" y="135.4">1</text>
<text x="47.4" y="148.9">+5V</text>
<text x="182" y="146.8">R30</text>
<text x="182" y="148.9">10K0</text>
<text x="195" y="146.8">R31</text>
<text x="195" y="148.9">10K0</text>
<text x="231.8" y="146.8">+5V</text>
<text x="20.1" y="154.4">+5V</text>
<text x="188.6" y="155.5">C13</text>
<text x="195" y="155.5">120P</text>
<text x="236.3" y="153.1">D3</text>
<text x="236.3" y="155.5">BAV99</text>
<text x="253.7" y="155.5">R32</text>
<text x="24.3" y="158.7">Sh. 2,4,5,6,7,8,9,11,12,13,14,15,16,17,18</text>
<text x="186.3" y="161.8">+5V</text>
<text x="253.7" y="157.6">18R2</text>
<text x="192.9" y="164">C14</text>
<text x="197.4" y="164">100N</text>
<text x="273.3" y="166.3">SP3</text>
<text x="20.1" y="173.5">-5V</text>
<text x="25.4" y="169.2">Sh. 4,7,8,10,11,16,18</text>
<text x="129.9" y="168.5">C31</text>
<text x="136.5" y="168.5">1N</text>
<text x="188.9" y="171.4">8</text>
<text x="192.9" y="172.7">V3A</text>
<text x="232.6" y="170.6">-5V</text>
<text x="56.9" y="179.3">-5V</text>
<text x="82.3" y="177.2">C15</text>
<text x="82.3" y="179.3">2U2</text>
<text x="91" y="177.2">R38</text>
<text x="91" y="179.3">3K32</text>
<text x="110.6" y="177.2">V5C</text>
<text x="110.6" y="179.3">AD8402AR1</text>
<text x="132.3" y="177.2">R39</text>
<text x="132.3" y="179.3">2K21</text>
<text x="149.5" y="174.8">TP5</text>
<text x="167" y="179.3">R35</text>
<text x="181.5" y="175.3">2</text>
<text x="192.9" y="174.8">TLE2082CD</text>
<text x="199" y="179.6">1</text>
<text x="247.1" y="177.2">R33</text>
<text x="247.1" y="179.3">150R</text>
<text x="260.1" y="177.2">R34</text>
<text x="260.1" y="179.3">150R</text>
<text x="273.3" y="179.3">R36</text>
<text x="281.8" y="179.3">R37</text>
<text x="45.5" y="185.6">G3</text>
<text x="56.4" y="183.5">TP4</text>
<text x="107.9" y="181.7">2</text>
<text x="120.6" y="181.7">3</text>
<text x="167" y="181.4">10K0</text>
<text x="181.5" y="183.8">3</text>
<text x="273.3" y="181.4">15K0</text>
<text x="281.8" y="181.4">15K0</text>
<text x="20.1" y="191.2">GND</text>
<text x="41" y="188">GND_starpoint</text>
<text x="114.6" y="187.5" transform="rotate(-90 114.6 187.5)">4</text>
<text x="188.9" y="189.6">4</text>
<text x="192.9" y="190.1">C16</text>
<text x="197.4" y="190.1">100N</text>
<text x="104" y="192.3">R261</text>
<text x="104" y="194.4">1K00</text>
<text x="119.1" y="192.3">R262</text>
<text x="119.1" y="194.4">1K00</text>
<text x="273.3" y="192.3">R40</text>
<text x="273.3" y="194.4">15K0</text>
<text x="281.8" y="192.3">R41</text>
<text x="281.8" y="194.4">15K0</text>
<text x="331.8" y="195.4">Sh. 4</text>
<text x="24.9" y="202.1">Sh. 1,2,4,5,6,7,8,9,10,11,12,13,14,15,17,18</text>
<text x="118.8" y="199.1">6</text>
<text x="136" y="203.4">7</text>
<text x="147.4" y="198.9">C17</text>
<text x="147.4" y="201">2U2</text>
<text x="164.8" y="201">R42</text>
<text x="169.1" y="201">15K0</text>
<text x="187.1" y="198.9">-5V</text>
<text x="319.1" y="199.9">A1_R</text>
<text x="106.1" y="207.3">REF1</text>
<text x="118.8" y="207.9">5</text>
<text x="127.8" y="209.7">V1B</text>
<text x="151.6" y="209.7">R361</text>
<text x="295" y="207.3">C18</text>
<text x="303.5" y="207.3">C19</text>
<text x="319.1" y="204.2">A2_R</text>
<text x="331.8" y="206.3">Sh. 4</text>
<text x="127.8" y="211.8">TLE2082CD</text>
<text x="151.6" y="211.8">475R</text>
<text x="164.8" y="211.8">R43</text>
<text x="164.8" y="214">15K0</text>
<text x="295" y="214">SEL</text>
<text x="303.5" y="214">SEL</text>
<text x="188.6" y="216.1">R44</text>
<text x="188.6" y="218.2">10K0</text>
<text x="201.6" y="216.1">R45</text>
<text x="201.6" y="218.2">10K0</text>
<text x="234.7" y="216.1">+5V</text>
<text x="192.9" y="226.9">C20</text>
<text x="199.5" y="226.9">120P</text>
<text x="238.4" y="224.8">D4</text>
<text x="238.4" y="226.9">BAV99</text>
<text x="273.3" y="222.7">R46</text>
<text x="273.3" y="224.8">15K0</text>
<text x="281.8" y="222.7">R47</text>
<text x="281.8" y="224.8">15K0</text>
<text x="167" y="239.9">R52</text>
<text x="171.2" y="239.9">10K0</text>
<text x="195" y="239.9">V3B</text>
<text x="234.2" y="239.9">-5V</text>
<text x="247.1" y="235.7">R50</text>
<text x="247.1" y="237.8">150R</text>
<text x="260.1" y="235.7">R51</text>
<text x="260.1" y="237.8">150R</text>
<text x="273.3" y="235.7">R48</text>
<text x="273.3" y="237.8">15K0</text>
<text x="281.8" y="235.7">R49</text>
<text x="281.8" y="237.8">15K0</text>
<text x="183.9" y="242.5">6</text>
<text x="195" y="242.3">TLE2082CD</text>
<text x="167" y="248.6">R54</text>
<text x="171.2" y="248.6">15K0</text>
<text x="183.9" y="251.3">5</text>
<text x="201.1" y="246.8">7</text>
<text x="253.7" y="248.6">R55</text>
<text x="253.7" y="250.7">18R2</text>
<text x="273.3" y="248.6">SP4</text>
<text x="290.5" y="246.5">R53</text>
<text x="290.5" y="248.6">100K</text>
<text x="167" y="255.2">R56</text>
<text x="171.2" y="255.2">15K0</text>
<text x="287.6" y="260.3">PROPERTY OF PROTELEVISION TECHNOLOGIES A/S</text>
<text x="340.7" y="260.3">ALL RIGHTS STRICTLY RESERVED</text>
</g>
</svg>
